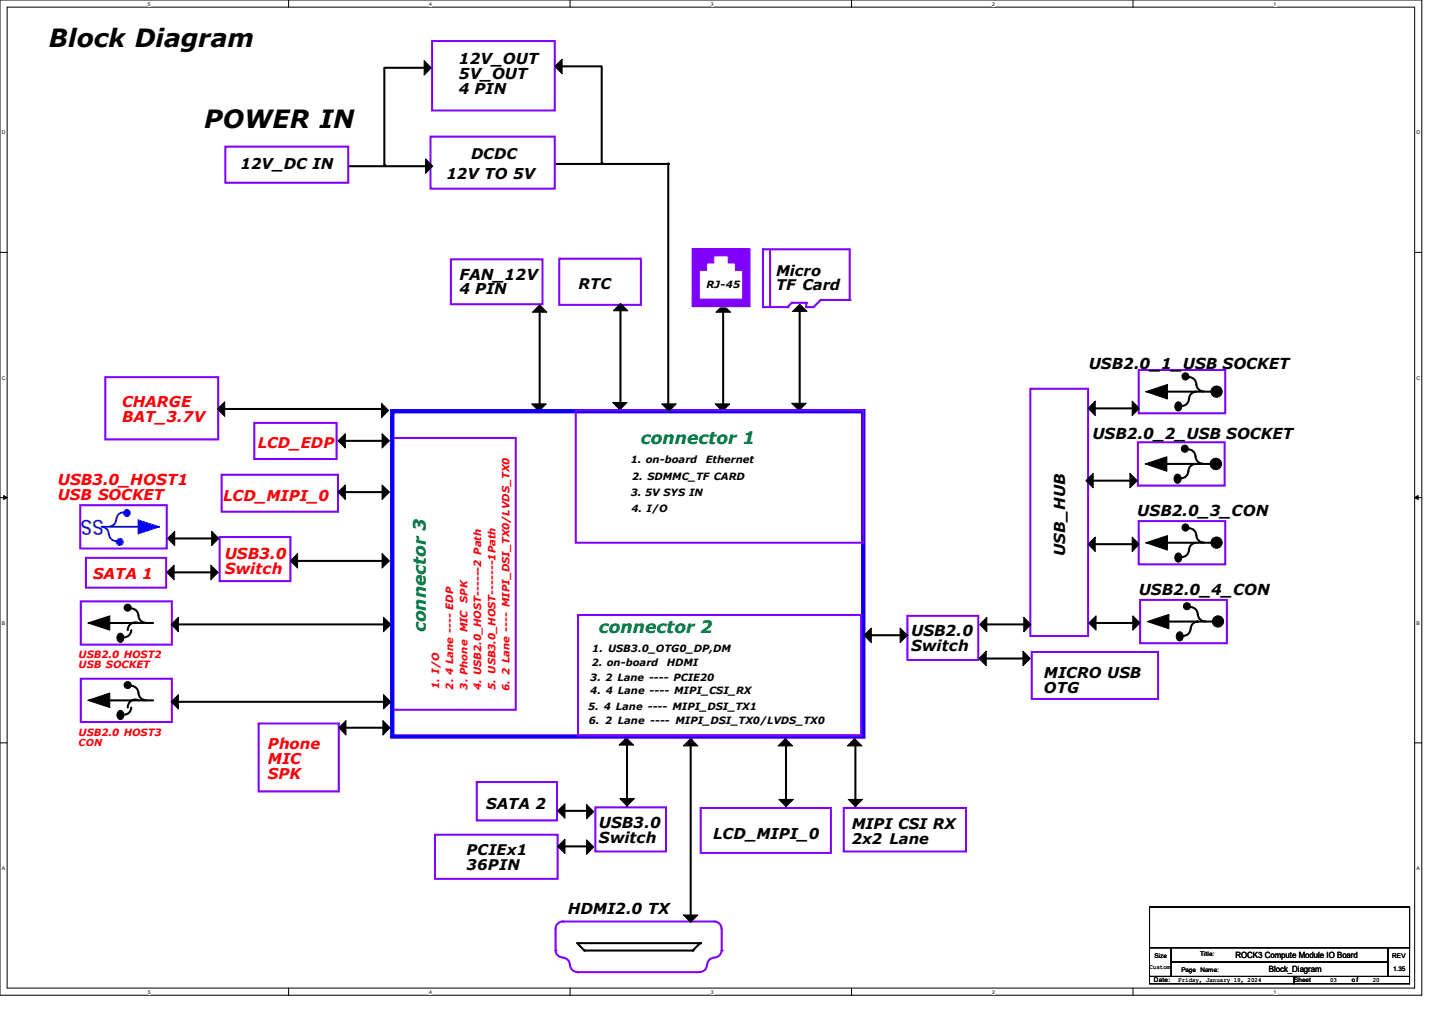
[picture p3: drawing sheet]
<svg xmlns="http://www.w3.org/2000/svg" width="297mm" height="210mm" viewBox="0 0 297 210" stroke-linecap="round" stroke-linejoin="round" font-family="sans-serif">
<path d="M0 0h294.9v206.3h-294.9zM1.5 1.5h291.9v203.4h-291.9z" fill="none" stroke="#000" stroke-width=".21"/>
<g fill="#fff">
<path d="M30.6 .2h.6v1.2h-.6z"/>
<path d="M30.6 205h.6v1.2h-.6z"/>
</g>
<path d="M59.9 0v1.5M59.9 204.9v1.4" fill="none" stroke="#000" stroke-width=".21"/>
<g fill="#fff">
<path d="M89 .2h.6v1.2h-.6z"/>
<path d="M89 205h.6v1.2h-.6z"/>
</g>
<path d="M118.2 0v1.5M118.2 204.9v1.4" fill="none" stroke="#000" stroke-width=".21"/>
<g fill="#fff">
<path d="M147.4 .2h.6v1.2h-.6z"/>
<path d="M147.4 205h.6v1.2h-.6z"/>
</g>
<path d="M176.6 0v1.5M176.6 204.9v1.4" fill="none" stroke="#000" stroke-width=".21"/>
<g fill="#fff">
<path d="M205.8 .2h.6v1.2h-.6z"/>
<path d="M205.8 205h.6v1.2h-.6z"/>
</g>
<path d="M235 0v1.5M235 204.9v1.4" fill="none" stroke="#000" stroke-width=".21"/>
<g fill="#fff">
<path d="M264.2 .2h.6v1.2h-.6z"/>
<path d="M264.2 205h.6v1.2h-.6z"/>
<path d="M.4 26.9h.7v1.2h-.7z"/>
<path d="M293.8 26.9h.8v1.2h-.8z"/>
<path d="M.4 77.7h.7v1.2h-.7z"/>
<path d="M293.8 77.7h.8v1.2h-.8z"/>
</g>
<path d="M0 52.3h1.5M293.4 52.3h1.5" fill="none" stroke="#000" stroke-width=".21"/>
<g fill="#fff">
<path d="M.4 128.6h.7v1.2h-.7z"/>
<path d="M293.8 128.6h.7v1.2h-.7z"/>
</g>
<path d="M0 103.2h1.5M293.4 103.2h1.5" fill="none" stroke="#000" stroke-width=".21"/>
<path d="M.8 102.7l.7 .5-.7 .3zM293.4 103.2l.7-.5v.8z" fill="#000" stroke="#000" stroke-width=".21"/>
<g fill="#fff">
<path d="M.4 179.4h.7v1.2h-.7z"/>
<path d="M293.8 179.4h.7v1.2h-.7z"/>
</g>
<path d="M0 154h1.5M293.4 154h1.5" fill="none" stroke="#000" stroke-width=".21"/>
<path d="M21.8 78.2h23.5v12.9h-23.5zM213.7 80.6h12v51.3h-12zM53.6 150h16.7v14.1h-16.7zM116.7 191.1a1.48 1.48 0 0 0-1.5 1.5v4.5" fill="none" stroke="#8000ff" stroke-width=".42"/>
<path d="M46.3 84.8h32.9M71.5 150.9h9" fill="none" stroke="#000" stroke-width=".42"/>
<g fill="#000">
<circle cx="79.2" cy="84.8" r=".21"/>
<circle cx="80.5" cy="150.9" r=".21"/>
</g>
<g fill="#000" stroke="#000" stroke-width=".21">
<path d="M45.1 84.8l1.5-1.5v3z" fill-rule="evenodd"/>
<path d="M79.1 83.6l1.5 1.5-1.5 1.5z" fill-rule="evenodd"/>
<path d="M70.3 150.9l1.5-1.5v3z" fill-rule="evenodd"/>
<path d="M79.4 149.4l1.5 1.5-1.5 1.5z" fill-rule="evenodd"/>
</g>
<circle cx="115.2" cy="197.1" r=".21" fill="#8000ff"/>
<path d="M116.7 191.1h31.5" fill="none" stroke="#8000ff" stroke-width=".42"/>
<circle cx="116.7" cy="191.1" r=".21" fill="#8000ff"/>
<path d="M115.2 197.1a1.48 1.48 0 0 0 1.5 1.4M116.7 198.5a1.48 1.48 0 0 1 1.5 1.6M118.2 200.1a1.47 1.47 0 0 0 1.5 1.4M119.7 201.5h25.5" fill="none" stroke="#8000ff" stroke-width=".42"/>
<circle cx="119.7" cy="201.5" r=".21" fill="#8000ff"/>
<path d="M148.2 191.1a1.48 1.48 0 0 1 1.4 1.5M149.7 192.6v4.5" fill="none" stroke="#8000ff" stroke-width=".42"/>
<circle cx="149.7" cy="197.1" r=".21" fill="#8000ff"/>
<g fill="none" stroke="#8000ff" stroke-width=".42">
<path d="M89.6 8.5h25.5v14.4h-25.5zM46.7 30.4h25.5v7.5h-25.5zM93.5 53.8h19v9.3h-19zM116 53.6h16.9v9.6h-16.9zM236.2 76.7h17.9v9h-17.9zM46 98.4h24.1v7.7h-24.1zM52.7 87.7h17.1v7.5h-17.1zM81.5 90.8h25.5v56.4h-25.5zM236 91.7h18v9h-18zM16.6 104.7h18v9h-18zM17.8 115.7h16.7v6.1h-16.7zM45.6 111.3h14.6v9.2h-14.6z"/>
<path d="M236.2 108h17.9v9h-17.9zM236.5 124.4h18v8.9h-18zM90.2 173.1h25.5v9.1h-25.5zM98.9 162.1h16.6v8h-16.6zM123.5 167.4h14.6v9.1h-14.6zM145.3 167.5h27v9.3h-27zM175 167.5h25.4v9h-25.4zM148.2 198.5a1.48 1.48 0 0 0-1.5 1.6M149.6 197.1a1.48 1.48 0 0 1-1.4 1.4M146.6 200.1a1.48 1.48 0 0 1-1.4 1.4"/>
</g>
<g fill="none" stroke="#000" stroke-width=".42">
<path d="M115.4 34h23.2M138.6 33.9v51.1M111.9 64.6v19.9M128.7 64.3v19.9M150 64.6v19.9M165.9 64.4v20M246.6 78.2a1.48 1.48 0 0 1 1.5 1.5M248.2 79.7a1.48 1.48 0 0 0 1.4 1.5M226.4 99.7h9M239 96.2h12M239.1 81.2h12.1M246.5 97.7a1.48 1.48 0 0 1-1.5 1.4"/>
<path d="M246.5 93.2a1.47 1.47 0 0 1 1.4 1.5M248 94.7a1.48 1.48 0 0 0 1.5 1.4M248 96.2a1.48 1.48 0 0 0-1.5 1.5M248.2 81.2a1.54 1.54 0 0 0-1.6 1.5 1.47 1.47 0 0 1-1.4 1.5M61.6 116.3h18.4M226.9 112.8h9M239.1 112.5h12.1M246.6 109.5a1.48 1.48 0 0 1 1.5 1.5M248.2 111a1.48 1.48 0 0 0 1.4 1.5M248.2 112.5a1.54 1.54 0 0 0-1.6 1.5 1.47 1.47 0 0 1-1.4 1.5M227 129.2h9M239.5 128.9h12"/>
<path d="M246.9 130.3a1.48 1.48 0 0 1-1.5 1.5M247 125.9a1.48 1.48 0 0 1 1.4 1.5M248.5 128.9a1.47 1.47 0 0 0-1.5 1.4M248.5 127.4a1.48 1.48 0 0 0 1.4 1.4M130 153.9v13.2M143.3 153.3v37.8M163 154.1v13.1M177.4 154.1v13.1M115.8 168.1h6.5M115.8 175.5h6.5M119.7 195.5h25.5l-1.5 1.6h-22.5z"/>
</g>
<g fill="#000">
<circle cx="138.6" cy="34" r=".21"/>
<circle cx="111.9" cy="84.5" r=".21"/>
<circle cx="128.7" cy="84.2" r=".21"/>
<circle cx="138.6" cy="85" r=".21"/>
<circle cx="150" cy="84.5" r=".21"/>
<circle cx="165.9" cy="84.4" r=".21"/>
<circle cx="235.4" cy="99.7" r=".21"/>
<circle cx="239" cy="96.2" r=".21"/>
<circle cx="239.1" cy="81.2" r=".21"/>
<circle cx="61.6" cy="116.3" r=".21"/>
<circle cx="235.9" cy="112.8" r=".21"/>
<circle cx="239.1" cy="112.5" r=".21"/>
<circle cx="236" cy="129.2" r=".21"/>
<circle cx="239.5" cy="128.9" r=".21"/>
<circle cx="130" cy="153.9" r=".21"/>
<circle cx="143.3" cy="153.3" r=".21"/>
<circle cx="163" cy="154.1" r=".21"/>
<circle cx="177.4" cy="154.1" r=".21"/>
<circle cx="122.3" cy="168.1" r=".21"/>
<circle cx="122.3" cy="175.5" r=".21"/>
<circle cx="121.2" cy="197.1" r=".21"/>
<circle cx="143.7" cy="197.1" r=".21"/>
<circle cx="145.2" cy="195.5" r=".21"/>
</g>
<g fill="#000" stroke="#000" stroke-width=".21">
<path d="M111.9 63.2l1.5 1.5h-3z" fill-rule="evenodd"/>
<path d="M128.7 62.9l1.5 1.5h-3z" fill-rule="evenodd"/>
<path d="M150 63.2l1.5 1.5h-3z" fill-rule="evenodd"/>
<path d="M165.9 63.1l1.5 1.5h-3z" fill-rule="evenodd"/>
<path d="M110.3 83.7h3l-1.5 1.6z" fill-rule="evenodd"/>
<path d="M127.1 83.4h2.9l-1.4 1.6z" fill-rule="evenodd"/>
<path d="M148.3 83.7h3l-1.4 1.6z" fill-rule="evenodd"/>
<path d="M164.2 83.6h3l-1.5 1.5z" fill-rule="evenodd"/>
<path d="M225.2 99.7l1.5-1.6v3z" fill-rule="evenodd"/>
<path d="M234.4 98.1l1.5 1.6-1.5 1.4z" fill-rule="evenodd"/>
<path d="M237.5 96.2l4.5-1.5v3l-4.5-1.5h1.5z" fill-rule="evenodd"/>
<path d="M237.7 81.2l4.4-1.5v3l-4.4-1.5h1.4z" fill-rule="evenodd"/>
<path d="M243.7 98.6a.74 .74 0 0 1 .9-.2 .74 .74 0 0 1 .4 .9 .76 .76 0 0 1-.8 .9 .76 .76 0 0 1-.7-.9z" fill-rule="evenodd"/>
<path d="M243.9 83.6a.72 .72 0 0 1 .9-.2 .72 .72 0 0 1 .3 .9 .75 .75 0 0 1-.7 .9 .75 .75 0 0 1-.7-.9z" fill-rule="evenodd"/>
<path d="M79.2 114.8l1.6 1.5-1.6 1.5z" fill-rule="evenodd"/>
<path d="M227.2 111.3v3l-1.5-1.5z" fill-rule="evenodd"/>
<path d="M234.8 111.3l1.5 1.5-1.5 1.5z" fill-rule="evenodd"/>
<path d="M237.7 112.5l4.4-1.5v3l-4.4-1.5h1.4z" fill-rule="evenodd"/>
<path d="M243.9 114.9a.72 .72 0 0 1 .9-.1 .72 .72 0 0 1 .3 .8 .75 .75 0 0 1-.7 .9 .75 .75 0 0 1-.7-.9z" fill-rule="evenodd"/>
<path d="M225.8 129.2l1.5-1.5v2.9z" fill-rule="evenodd"/>
<path d="M234.9 127.7l1.6 1.5-1.6 1.4z" fill-rule="evenodd"/>
<path d="M238 128.9l4.4-1.5v2.9l-4.4-1.4h1.5z" fill-rule="evenodd"/>
<path d="M244.2 131.3a.72 .72 0 0 1 .9-.2 .72 .72 0 0 1 .3 .8 .75 .75 0 0 1-.7 1 .75 .75 0 0 1-.7-1z" fill-rule="evenodd"/>
<path d="M128.4 154.5l1.5-1.5 1.5 1.5z" fill-rule="evenodd"/>
<path d="M143.3 153.1l1.4 1.5h-3z" fill-rule="evenodd"/>
<path d="M162.9 153.1l1.5 1.5h-3z" fill-rule="evenodd"/>
<path d="M177.2 153.1l1.6 1.5h-3z" fill-rule="evenodd"/>
<path d="M115.7 168.1l1.5-1.5v3z" fill-rule="evenodd"/>
<path d="M115.7 175.5l1.5-1.5v3z" fill-rule="evenodd"/>
<path d="M121.7 166.8l1.4 1.5-1.4 1.5z" fill-rule="evenodd"/>
<path d="M121.7 174.1l1.4 1.5-1.4 1.5z" fill-rule="evenodd"/>
<path d="M128.6 165.6h3l-1.6 1.5z" fill-rule="evenodd"/>
<path d="M161.5 165.7h3l-1.5 1.5z" fill-rule="evenodd"/>
<path d="M175.9 165.7h3l-1.5 1.5z" fill-rule="evenodd"/>
<path d="M141.7 189.7h3l-1.4 1.5z" fill-rule="evenodd"/>
<circle cx="245.9" cy="78" r=".73"/>
<circle cx="245.7" cy="93" r=".73"/>
<circle cx="252.2" cy="96.2" r="1.19"/>
<circle cx="252.3" cy="81.2" r="1.16"/>
<circle cx="245.9" cy="109.4" r=".73"/>
<circle cx="252.3" cy="112.5" r="1.16"/>
<circle cx="246.2" cy="125.7" r=".73"/>
<circle cx="252.6" cy="128.8" r="1.16"/>
</g>
<path d="M22.6 110.7a1.48 1.48 0 0 0 1.5 1.5M25.6 106.2a1.9 1.9 0 0 0-1.6 2 1.48 1.48 0 0 1-1.4 1M28.6 109.2h-7.5a1.48 1.48 0 0 1 1.5 1.5" fill="none" stroke="#0080ff" stroke-width=".42"/>
<circle cx="28.6" cy="109.2" r=".21" fill="#0080ff"/>
<g fill="#0080ff" stroke="#0080ff" stroke-width=".21">
<path d="M28.6 107.7l4.5 1.5h-1.5h1.5l-4.5 1.5z" fill-rule="evenodd"/>
<circle cx="26.3" cy="106.4" r=".73"/>
<circle cx="24.8" cy="112.3" r=".73"/>
</g>
<path d="M71.3 91.4h9M226.9 84.7h9M35.1 118.7h8.9M35.2 111.6h9M71.3 102h9M19.8 129.2h11.9M27.2 130.6a1.48 1.48 0 0 1-1.5 1.5M27.3 126.2a1.91 1.91 0 0 1 1.5 1.9 1.48 1.48 0 0 0 1.5 1M28.7 129.2a1.56 1.56 0 0 0-2.2 1.4M35.6 129.5h44.6" fill="none" stroke="#000" stroke-width=".42"/>
<g fill="#000">
<circle cx="80.3" cy="91.4" r=".21"/>
<circle cx="235.9" cy="84.7" r=".21"/>
<circle cx="35.1" cy="118.7" r=".21"/>
<circle cx="35.2" cy="111.6" r=".21"/>
<circle cx="80.3" cy="102" r=".21"/>
<circle cx="19.8" cy="129.2" r=".21"/>
<circle cx="35.6" cy="129.5" r=".21"/>
</g>
<g fill="#000" stroke="#000" stroke-width=".21">
<path d="M70.1 91.4l1.5-1.5v3z" fill-rule="evenodd"/>
<path d="M79.2 89.9l1.6 1.5-1.6 1.5z" fill-rule="evenodd"/>
<path d="M227.2 83.1v3l-1.5-1.4z" fill-rule="evenodd"/>
<path d="M234.8 83.1l1.5 1.6-1.5 1.4z" fill-rule="evenodd"/>
<path d="M34.6 118.7l1.5-1.5v3z" fill-rule="evenodd"/>
<path d="M34.8 111.6l1.4-1.4v2.9z" fill-rule="evenodd"/>
<path d="M43.7 117.2l1.6 1.5-1.6 1.5z" fill-rule="evenodd"/>
<path d="M43.9 110.2l1.5 1.4-1.5 1.5z" fill-rule="evenodd"/>
<path d="M61.7 114.8v3l-1.5-1.5z" fill-rule="evenodd"/>
<path d="M70.1 102l1.5-1.5v3z" fill-rule="evenodd"/>
<path d="M79.2 100.5l1.6 1.5-1.6 1.5z" fill-rule="evenodd"/>
<path d="M18.2 129.2l4.6-1.5v2.9l-4.6-1.4h1.6z" fill-rule="evenodd"/>
<path d="M24.5 131.6a.72 .72 0 0 1 .9-.2 .72 .72 0 0 1 .3 .8 .75 .75 0 0 1-.7 1 .75 .75 0 0 1-.7-1z" fill-rule="evenodd"/>
<path d="M37 128v3l-1.5-1.5z" fill-rule="evenodd"/>
<path d="M79.5 128l1.6 1.5-1.6 1.5z" fill-rule="evenodd"/>
<circle cx="26.5" cy="126" r=".73"/>
</g>
<path d="M119.4 85.1h59.7v27.4h-59.7zM16.8 124.7h18.8v8.9h-18.8zM119.9 127.5h58.7v25h-58.7z" fill="none" stroke="#8000ff" stroke-width=".42"/>
<path d="M81.4 85.3h97.7v67.4h-97.7z" fill="none" stroke="#00f" stroke-width=".89"/>
<path d="M143.8 63.5h11.7" fill="none" stroke="#c0c0c0" stroke-width=".42"/>
<circle cx="143.8" cy="63.5" r=".21" fill="#c0c0c0"/>
<path d="M155.5 51.8v11.7" fill="none" stroke="#c0c0c0" stroke-width=".42"/>
<circle cx="155.5" cy="51.8" r=".21" fill="#c0c0c0"/>
<g fill="#8000ff" stroke="#8000ff" stroke-width=".21">
<path d="M143.6 62h11.9v1.5h-11.9z" fill-rule="evenodd"/>
<path d="M143.6 51.5h11.9v10.5h-1.4v-6h-1.6v-1.5h-1.5v-1.5h-3v1.5h-1.4v1.5h-1.6v6h-1.4z" fill-rule="evenodd"/>
</g>
<path d="M170.2 62.2h6" fill="none" stroke="#8000ff" stroke-width=".42"/>
<circle cx="170.2" cy="62.2" r=".21" fill="#8000ff"/>
<path d="M170.2 62.2l-1.5 1.5" fill="none" stroke="#8000ff" stroke-width=".42"/>
<circle cx="170.2" cy="62.2" r=".21" fill="#8000ff"/>
<path d="M167.2 63.7h1.5" fill="none" stroke="#8000ff" stroke-width=".42"/>
<circle cx="167.2" cy="63.7" r=".21" fill="#8000ff"/>
<path d="M167.2 62.8v.9" fill="none" stroke="#8000ff" stroke-width=".42"/>
<circle cx="167.2" cy="62.8" r=".21" fill="#8000ff"/>
<path d="M164.2 62.8h3" fill="none" stroke="#8000ff" stroke-width=".42"/>
<circle cx="164.2" cy="62.8" r=".21" fill="#8000ff"/>
<path d="M164.2 62.8l-.9 .9" fill="none" stroke="#8000ff" stroke-width=".42"/>
<circle cx="163.3" cy="63.7" r=".21" fill="#8000ff"/>
<path d="M158.2 63.7h5.1" fill="none" stroke="#8000ff" stroke-width=".42"/>
<circle cx="163.3" cy="63.7" r=".21" fill="#8000ff"/>
<path d="M158.2 51.7v12" fill="none" stroke="#8000ff" stroke-width=".42"/>
<circle cx="158.2" cy="63.7" r=".21" fill="#8000ff"/>
<path d="M176.2 51.7v10.5" fill="none" stroke="#8000ff" stroke-width=".42"/>
<circle cx="176.2" cy="62.2" r=".21" fill="#8000ff"/>
<path d="M158.2 51.7h18" fill="none" stroke="#8000ff" stroke-width=".42"/>
<circle cx="158.2" cy="51.7" r=".21" fill="#8000ff"/>
<path d="M159.7 51.7v12" fill="none" stroke="#8000ff" stroke-width=".42"/>
<circle cx="159.7" cy="63.7" r=".21" fill="#8000ff"/>
<g fill="#000" stroke="#000" stroke-width=".21">
<path d="M88 12.6l1.5 1.5-1.5 1.5z" fill-rule="evenodd"/>
<path d="M115.1 13.8l1.5-1.5v3z" fill-rule="evenodd"/>
<path d="M88.3 32.9l1.4 1.6-1.4 1.4z" fill-rule="evenodd"/>
<path d="M137.2 83.7h3.1l-1.5 1.6z" fill-rule="evenodd"/>
<path d="M179.2 131.7l1.5-1.5v3z" fill-rule="evenodd"/>
<path d="M186.7 130.2l1.5 1.5-1.5 1.5z" fill-rule="evenodd"/>
<path d="M203 136.5l1.6-1.5v3z" fill-rule="evenodd"/>
<path d="M204.7 128v3l-1.5-1.5z" fill-rule="evenodd"/>
<path d="M212.2 135l1.5 1.5-1.5 1.5z" fill-rule="evenodd"/>
<path d="M212.3 128l1.5 1.5-1.5 1.5z" fill-rule="evenodd"/>
<path d="M18.2 145.2l4.6-1.5v3l-4.6-1.5h1.6z" fill-rule="evenodd"/>
<path d="M24.5 147.6a.72 .72 0 0 1 .9-.2 .72 .72 0 0 1 .3 .8 .75 .75 0 0 1-.7 1 .75 .75 0 0 1-.7-1z" fill-rule="evenodd"/>
<path d="M35.5 145.5l1.5-1.5v3z" fill-rule="evenodd"/>
<path d="M79.5 144l1.6 1.5-1.6 1.5z" fill-rule="evenodd"/>
<circle cx="26.5" cy="142" r=".73"/>
</g>
<path d="M89.3 28.3h25.8v10.8h-25.8zM188.2 127.7h14.7v9.1h-14.7zM214 135.2h26.2v9.7h-26.2zM16.8 140.7h18.8v9h-18.8z" fill="none" stroke="#8000ff" stroke-width=".42"/>
<g fill="none" stroke="#000" stroke-width=".42">
<path d="M79.7 14.1h9.3M79.7 14.2v20M115.5 13.8h9.3M124.8 13.9v20M72.5 34.5h16.8M179.7 131.7h8.3M204.3 136.5h8.9M204.4 129.5h9M19.8 145.2h11.9M27.2 146.7a1.48 1.48 0 0 1-1.5 1.5M27.3 142.2a1.58 1.58 0 0 1 1.4 1.5 1.48 1.48 0 0 0 1.6 1.5M28.7 145.2a1.57 1.57 0 0 0-2.2 1.5"/>
<path d="M35.6 145.5h44.6"/>
</g>
<g fill="#000">
<circle cx="89" cy="14.1" r=".21"/>
<circle cx="115.5" cy="13.8" r=".21"/>
<circle cx="79.7" cy="34.2" r=".21"/>
<circle cx="89.3" cy="34.5" r=".21"/>
<circle cx="124.8" cy="33.9" r=".21"/>
<circle cx="188" cy="131.7" r=".21"/>
<circle cx="213.2" cy="136.5" r=".21"/>
<circle cx="213.4" cy="129.5" r=".21"/>
<circle cx="19.8" cy="145.2" r=".21"/>
<circle cx="35.6" cy="145.5" r=".21"/>
</g>
<path d="M238.4 188h54v8.5h-54zM238.4 196.5h4.5v5.9h-4.5zM242.9 196.5h45v2.9h-45zM242.9 199.4h45v3h-45zM287.9 196.5h4.5v5.9h-4.5zM238.4 202.4h30v1.6h-30zM268.4 202.4h24v1.6h-24z" fill="none" stroke="#000" stroke-width=".21"/>
<g font-size="5.2">
<text x="10.2" y="9.7">Block Diagram</text>
<text x="42.4" y="26.5">POWER IN</text>
</g>
<text font-size="4.3" fill="#0080ff" x="21.5" y="108" transform="rotate(-180 21.5 108)">SS</text>
<g font-size="3.6" fill="#008000">
<text x="132.9" y="91.9">connector 1</text>
<text x="88.3" y="131.1" transform="rotate(-90 88.3 131.1)">connector 3</text>
<text x="124.2" y="131.2">connector 2</text>
</g>
<g font-size="3.1">
<text x="95.2" y="13.2">12V_OUT</text>
<text x="95.2" y="16.3">5V_OUT</text>
<text x="95.2" y="19.4">4 PIN</text>
<text x="49.9" y="35">12V_DC IN</text>
<text x="92.6" y="37.1">12V TO 5V</text>
<text x="95.3" y="58">FAN_12V</text>
<text x="95.3" y="61">4 PIN</text>
<text x="225.8" y="76.4">USB2.0_1_USB SOCKET</text>
<text x="226.6" y="90.9">USB2.0_2_USB SOCKET</text>
<text x="235.9" y="107">USB2.0_3_CON</text>
<text x="220.9" y="115.2" transform="rotate(-90 220.9 115.2)">USB_HUB</text>
<text x="236.2" y="123.3">USB2.0_4_CON</text>
<text x="189" y="131.8">USB2.0</text>
<text x="189" y="135">Switch</text>
<text x="216.5" y="140.5">MICRO USB</text>
<text x="216.5" y="143.6">OTG</text>
<text x="100.8" y="167.6">SATA 2</text>
<text x="124.2" y="171.6">USB3.0</text>
<text x="147.9" y="173.9">LCD_MIPI_0</text>
<text x="124.2" y="174.7">Switch</text>
<text x="117.8" y="189.5">HDMI2.0 TX</text>
</g>
<g font-size="3.1" fill="#f00">
<text x="25.3" y="84.5">CHARGE</text>
<text x="25.3" y="87.5">BAT_3.7V</text>
<text x="12" y="100.5">USB3.0_HOST1</text>
<text x="12" y="103.6">USB SOCKET</text>
<text x="46.3" y="103.9">LCD_MIPI_0</text>
<text x="46.6" y="116">USB3.0</text>
<text x="46.6" y="119.1">Switch</text>
<text x="19.3" y="120.1">SATA 1</text>
<text x="55.6" y="155.3">Phone</text>
<text x="55.6" y="158.4">MIC</text>
<text x="55.6" y="161.5">SPK</text>
</g>
<g font-size="3">
<text x="97.7" y="33">DCDC</text>
<text x="120" y="59.8">RTC</text>
<text x="161" y="57.1">Micro</text>
<text x="161" y="60.2">TF Card</text>
<text x="176.7" y="171.9">MIPI CSI RX</text>
<text x="96.8" y="177.3">PCIEx1</text>
<text x="176.7" y="175">2x2 Lane</text>
<text x="96.8" y="180.4">36PIN</text>
</g>
<text font-size="3" fill="#f00" x="53.5" y="93">LCD_EDP</text>
<g font-size="2.1">
<text x="146.6" y="59.6">RJ-45</text>
<text x="130.8" y="96">1. on-board</text>
<text x="131.1" y="99.5">2. SDMMC_TF CARD</text>
<text x="146.4" y="96">Ethernet</text>
<text x="130.8" y="102.9">3. 5V SYS IN</text>
<text x="131" y="106.2">4. I/O</text>
<text x="122.9" y="135.1">1. USB3.0_OTG0_DP,DM</text>
<text x="122.4" y="144">4. 4 Lane ---- MIPI_CSI_RX</text>
<text x="122.4" y="141.1">3. 2 Lane ---- PCIE20</text>
<text x="122.7" y="138.1">2. on-board</text>
<text x="138.3" y="138.1">HDMI</text>
<text x="122" y="147.1">5. 4 Lane ---- MIPI_DSI_TX1</text>
<text x="122.1" y="150.1">6. 2 Lane ---- MIPI_DSI_TX0/LVDS_TX0</text>
</g>
<g font-size="2.1" fill="#f00">
<text x="96.9" y="131.1" transform="rotate(-90 96.9 131.1)">MIC SPK</text>
<text x="16.3" y="136.5">USB2.0 HOST2</text>
<text x="16.3" y="138.6">USB SOCKET</text>
<text x="91.1" y="142.8" transform="rotate(-90 91.1 142.8)">1. I/O</text>
<text x="94" y="143" transform="rotate(-90 94 143)">2. 4 Lane ---- EDP</text>
<text x="96.9" y="143" transform="rotate(-90 96.9 143)">3. Phone</text>
<text x="99.8" y="143.1" transform="rotate(-90 99.8 143.1)">4. USB2.0_HOST------2 Path</text>
<text x="102.8" y="143.1" transform="rotate(-90 102.8 143.1)">5. USB3.0_HOST-------1Path</text>
<text x="105.7" y="143.3" transform="rotate(-90 105.7 143.3)">6. 2 Lane ---- MIPI_DSI_TX0/LVDS_TX0</text>
<text x="16.3" y="152.5">USB2.0 HOST3</text>
</g>
<text font-size="2" fill="#f00" x="16.3" y="154.6">CON</text>
<g font-size="1.8">
<text x="256.2" y="198.7">ROCK3 Compute Module IO Board</text>
<text x="263.1" y="201.5">Block_Diagram</text>
</g>
<g font-size="1.3">
<text x="238.4" y="201">Custom</text>
<text x="239.3" y="203.6">Date:</text>
<text x="239.5" y="198.5">Size</text>
<text x="244.4" y="203.5">Friday, January 19, 2024</text>
<text x="245" y="201.5">Page</text>
<text x="248.9" y="198.2">Title:</text>
<text x="249" y="201.5">Name:</text>
<text x="268.4" y="203.6">Sheet</text>
<text x="275.9" y="203.7">03</text>
<text x="280.4" y="203.6">o f</text>
<text x="284.7" y="203.7">20</text>
<text x="288.8" y="198.5">REV</text>
<text x="288.9" y="201.4">1.35</text>
</g>
<g font-size="1.1">
<text x="30.6" y="1.1">5</text>
<text x="89" y="1.1">4</text>
<text x="147.4" y="1.1">3</text>
<text x="205.8" y="1.1">2</text>
<text x="264.2" y="1.1">1</text>
<text x=".4" y="27.9">D</text>
<text x="293.8" y="27.9">D</text>
<text x=".4" y="78.7">C</text>
<text x="293.8" y="78.7">C</text>
<text x=".4" y="129.5">B</text>
<text x="293.8" y="129.5">B</text>
<text x=".4" y="180.4">A</text>
<text x="293.8" y="180.4">A</text>
<text x="30.6" y="206">5</text>
<text x="89" y="206">4</text>
<text x="147.4" y="206">3</text>
<text x="205.8" y="206">2</text>
<text x="264.2" y="206">1</text>
</g>
</svg>
